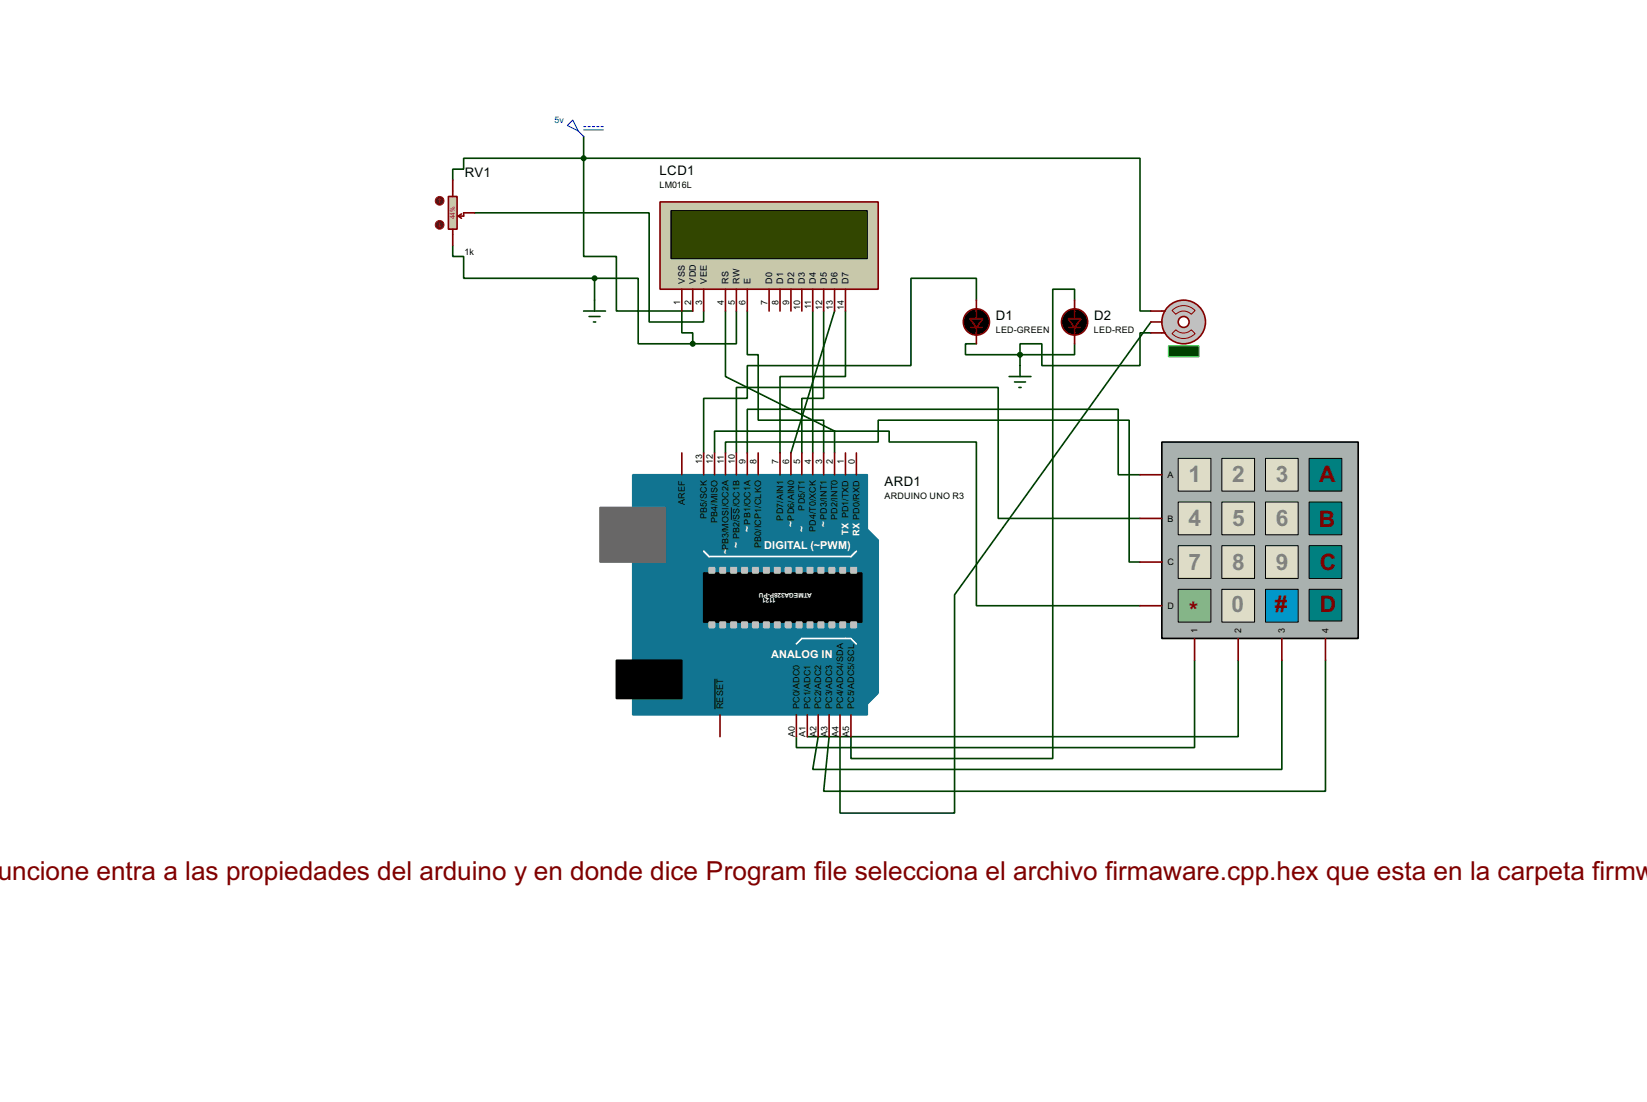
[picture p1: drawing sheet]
<svg xmlns="http://www.w3.org/2000/svg" width="383mm" height="256mm" viewBox="0 0 383 256" stroke-linecap="round" stroke-linejoin="round" font-family="sans-serif">
<g fill="none" stroke="#004000" stroke-width=".38">
<path d="M135.9 36.8h-28v2.6h-2.5v2.5M135.9 36.8v22.9h7.6v12.7h17.8M135.9 36.8h129.5v35.6h2.6M135.9 31.7v5.1M105.4 57.1v2.6h2.5v5.1h30.5M110.5 49.5h40.6v25.4h12.7v-2.5M138.4 64.8h10.2v15.2h12.7M138.4 64.8v5M158.7 72.4v5.1h2.6v2.5M168.9 72.4v15.2l25.4 12.7v5.1M171.4 72.4v7.6h-10.1M174 72.4v10.1h2.5v15.3h15.3v7.6"/>
<path d="M189.2 72.4v33M191.8 72.4v20.3h-5.1v12.7M194.3 72.4l-10.2 33M196.8 72.4v15.2h-15.2v17.8M227.3 69.8v-5h-15.2v20.3h-38.1v7.6h-10.2v12.7M250.2 69.8v-2.5h-5.1v109.2h-47v-5.1M268 74.9l-45.8 63.5v50.8h-26.6v-17.8M268 77.5h-2.6v7.6h-22.8v-5.1h-5.1v2.5M227.3 80h-2.5v2.5h12.7M237.5 82.5v2.6M250.2 80v2.5h-12.7M166.4 105.4v-5.1h40.6v2.6h20.3v38.1h38.1"/>
<path d="M168.9 105.4v-2.5h35.6v-5.1h58.4v33h2.5M171.4 105.4v-15.2h61v30.4h33M174 105.4v-10.2h86.3v15.3h5.1M278.1 153.7v20.3h-92.7v-2.6M288.3 153.7v17.7h-100.3M298.4 153.7v25.4h-109.2l1.3-7.7M308.6 153.7v30.4h-116.8l1.2-12.7"/>
</g>
<path d="M201.9 123.2l2.6 2.5v35.6l-2.6 2.5z" fill-rule="evenodd" fill="#117491" stroke="#117491" stroke-width=".38"/>
<path d="M147.3 110.5h54.6v55.9h-54.6z" fill="#117491" stroke="#117491" stroke-width=".38"/>
<path d="M139.7 118.1h15.2v12.7h-15.2z" fill="#686767" stroke="#686767" stroke-width=".38"/>
<path d="M163.8 133.3h36.9v11.5h-36.9zM143.5 153.7h15.2v8.9h-15.2z" fill="#000" stroke="#000" stroke-width=".38"/>
<path d="M163.8 128.3l1.3 1.2h33l1.3-1.2M185.4 149.9l1.3-1.3h11.4l1.3 1.3" fill="none" stroke="#fff" stroke-width=".38"/>
<g fill="#c0c0c0" stroke="#c0c0c0" stroke-width=".38">
<path d="M165.1 132.1h1.3v1.2h-1.3z"/>
<path d="M167.6 132.1h1.3v1.2h-1.3z"/>
<path d="M170.2 132.1h1.2v1.2h-1.2z"/>
<path d="M172.7 132.1h1.3v1.2h-1.3z"/>
<path d="M175.3 132.1h1.2v1.2h-1.2z"/>
<path d="M177.8 132.1h1.3v1.2h-1.3z"/>
<path d="M180.3 132.1h1.3v1.2h-1.3z"/>
<path d="M182.9 132.1h1.2v1.2h-1.2z"/>
<path d="M185.4 132.1h1.3v1.2h-1.3z"/>
<path d="M188 132.1h1.2v1.2h-1.2z"/>
<path d="M190.5 132.1h1.3v1.2h-1.3z"/>
<path d="M193 132.1h1.3v1.2h-1.3z"/>
<path d="M195.6 132.1h1.2v1.2h-1.2z"/>
<path d="M198.1 132.1h1.3v1.2h-1.3z"/>
<path d="M165.1 144.8h1.3v1.2h-1.3z"/>
<path d="M167.6 144.8h1.3v1.2h-1.3z"/>
<path d="M170.2 144.8h1.2v1.2h-1.2z"/>
<path d="M172.7 144.8h1.3v1.2h-1.3z"/>
<path d="M175.3 144.8h1.2v1.2h-1.2z"/>
<path d="M177.8 144.8h1.3v1.2h-1.3z"/>
<path d="M180.3 144.8h1.3v1.2h-1.3z"/>
<path d="M182.9 144.8h1.2v1.2h-1.2z"/>
<path d="M185.4 144.8h1.3v1.2h-1.3z"/>
<path d="M188 144.8h1.2v1.2h-1.2z"/>
<path d="M190.5 144.8h1.3v1.2h-1.3z"/>
<path d="M193 144.8h1.3v1.2h-1.3z"/>
<path d="M195.6 144.8h1.2v1.2h-1.2z"/>
<path d="M198.1 144.8h1.3v1.2h-1.3z"/>
</g>
<g fill="none" stroke="#800000" stroke-width=".38">
<path d="M158.7 105.4v5.1M163.8 105.4v5.1M166.4 105.4v5.1M168.9 105.4v5.1M171.4 105.4v5.1M174 105.4v5.1M176.5 105.4v5.1M181.6 105.4v5.1M184.1 105.4v5.1M186.7 105.4v5.1M189.2 105.4v5.1M191.8 105.4v5.1"/>
<path d="M194.3 105.4v5.1M196.8 105.4v5.1M199.4 105.4v5.1M167.6 166.4v5M185.4 166.4v5M188 166.4v5M190.5 166.4v5M193 166.4v5M195.6 166.4v5M198.1 166.4v5"/>
</g>
<path d="M170.3 118.1v2.9M166.5 157.9v7.2" fill="none" stroke="#000" stroke-width=".23"/>
<circle cx="275.6" cy="74.9" r="5.1" fill="#c0c0c0" stroke="#800000" stroke-width=".38"/>
<circle cx="275.6" cy="74.9" r="1.27" fill="#feffff" stroke="#800000" stroke-width=".38"/>
<path d="M270.5 72.4h.8M270.5 77.5h.8" fill="none" stroke="#800000" stroke-width=".38"/>
<path d="M272 80.5h7.1v2.6h-7.1z" fill="#004000" stroke="#0f0" stroke-width=".23"/>
<path d="M272.9 77.6l.9-.8a2.51 2.51 0 0 0 3.6 0l.9 .8a3.7 3.7 0 0 1-5.4 0zM272.9 72.3a3.7 3.7 0 0 1 5.4 0l-.9 .9a2.51 2.51 0 0 0-3.6 0z" fill="none" stroke="#800000" stroke-width=".23"/>
<path d="M268 74.9h2.5M268 72.4h2.5M268 77.5h2.5" fill="none" stroke="#800000" stroke-width=".38"/>
<path d="M153.7 47h50.8v20.3h-50.8z" fill="#c8c8aa" stroke="#800000" stroke-width=".38"/>
<path d="M156.2 49h45.7v11.2h-45.7z" fill="#324600" stroke="#000" stroke-width=".25"/>
<g fill="none" stroke="#800000" stroke-width=".38">
<path d="M158.7 67.3v5.1M161.3 67.3v5.1M163.8 67.3v5.1M168.9 67.3v5.1M171.4 67.3v5.1M174 67.3v5.1M179.1 67.3v5.1M181.6 67.3v5.1M184.1 67.3v5.1M186.7 67.3v5.1M189.2 67.3v5.1M191.8 67.3v5.1"/>
<path d="M194.3 67.3v5.1M196.8 67.3v5.1"/>
</g>
<path d="M135.9 72.4h5.1M137.2 73.7h2.5M138.2 74.9h.5M138.4 69.8v2.6" fill="none" stroke="#004000" stroke-width=".38"/>
<circle cx="161.3" cy="80" r=".51" fill="#004000" stroke="#004000" stroke-width=".38"/>
<path d="M132.1 29.2l1.2-1.3 1.3 2.6zM134.6 30.5l1.3 1.2M135.9 29.5h.5M135.9 30.2h4.6M136.9 29.5h.5M137.9 29.5h.5M138.9 29.5h.5M140 29.5h.5" fill="none" stroke="#0000c0" stroke-width=".23"/>
<path d="M104.4 45.7h2v7.6h-2z" fill="#c8c8aa" stroke="#800000" stroke-width=".38"/>
<path d="M105.4 41.9v3.8M105.4 53.3v3.8M106.7 50.3l.7 .5M107.4 49.8l-.7 .5M110.5 49.5h-2.6v.8h-1.2" fill="none" stroke="#800000" stroke-width=".38"/>
<circle cx="102.4" cy="46.7" r="1.02" fill="#400000" stroke="#f00" stroke-width=".23"/>
<path d="M102.4 46.2l-.3 .3M102.4 46.2l.2 .3M102.4 46.2v1" fill="none" stroke="#f00" stroke-width=".23"/>
<circle cx="102.4" cy="52.3" r="1.02" fill="#400000" stroke="#f00" stroke-width=".23"/>
<path d="M102.1 52.6l.3 .2M102.4 51.8v1M102.6 52.6l-.2 .2" fill="none" stroke="#f00" stroke-width=".23"/>
<g fill="#004000" stroke="#004000" stroke-width=".38">
<circle cx="138.4" cy="64.8" r=".51"/>
<circle cx="135.9" cy="36.8" r=".51"/>
<circle cx="237.5" cy="82.5" r=".51"/>
</g>
<g fill="#000" stroke="#800000" stroke-width=".38">
<path d="M225.8 74.2h3.1l-1.6 2zM248.7 74.2h3l-1.5 2z"/>
<circle cx="227.3" cy="74.9" r="3"/>
<circle cx="250.2" cy="74.9" r="3"/>
</g>
<path d="M226.1 76.2h2.5M227.3 69.8v4.4M227.3 76.2v3.8M248.9 76.2h2.6M250.2 69.8v4.4M250.2 76.2v3.8" fill="none" stroke="#800000" stroke-width=".38"/>
<path d="M234.9 87.6h5.1M236.2 88.9h2.6M237.2 90.2h.5M237.5 85.1v2.5" fill="none" stroke="#004000" stroke-width=".38"/>
<path d="M270.5 102.9h45.7v45.7h-45.7z" fill="#a9b1af" stroke="#000" stroke-width=".38"/>
<g fill="#dedcc7" stroke="#000" stroke-width=".23">
<path d="M274.3 106.7h7.6v7.6h-7.6z"/>
<path d="M284.5 106.7h7.6v7.6h-7.6z"/>
<path d="M294.6 106.7h7.7v7.6h-7.7z"/>
</g>
<path d="M304.8 106.7h7.6v7.6h-7.6z" fill="#008080" stroke="#000" stroke-width=".23"/>
<g fill="#dedcc7" stroke="#000" stroke-width=".23">
<path d="M274.3 116.8h7.6v7.7h-7.6z"/>
<path d="M284.5 116.8h7.6v7.7h-7.6z"/>
<path d="M294.6 116.8h7.7v7.7h-7.7z"/>
</g>
<path d="M304.8 116.8h7.6v7.7h-7.6z" fill="#008080" stroke="#000" stroke-width=".23"/>
<g fill="#dedcc7" stroke="#000" stroke-width=".23">
<path d="M274.3 127h7.6v7.6h-7.6z"/>
<path d="M284.5 127h7.6v7.6h-7.6z"/>
<path d="M294.6 127h7.7v7.6h-7.7z"/>
</g>
<path d="M294.6 137.2h7.7v7.6h-7.7z" fill="#0197c9" stroke="#000" stroke-width=".23"/>
<g fill="#008080" stroke="#000" stroke-width=".23">
<path d="M304.8 127h7.6v7.6h-7.6z"/>
<path d="M304.8 137.2h7.6v7.3h-7.6z"/>
</g>
<path d="M274.3 137.2h7.6v7.6h-7.6z" fill="#81b57d" stroke="#000" stroke-width=".23"/>
<path d="M284.5 137.2h7.6v7.6h-7.6z" fill="#dedcc7" stroke="#000" stroke-width=".23"/>
<path d="M265.4 110.5h5.1M265.4 120.6h5.1M265.4 130.8h5.1M265.4 141h5.1M278.1 148.6v5.1M288.3 148.6v5.1M298.4 148.6v5.1M308.6 148.6v5.1" fill="none" stroke="#800000" stroke-width=".38"/>
<text font-size="6.8" fill="#800000" x="-.6" y="204.9">uncione entra a las propiedades del arduino y en donde dice Program file selecciona el archivo firmaware.cpp.hex que esta en la carpeta firmw</text>
<g font-size="5.9" fill="#808080">
<text x="276.7" y="112.3">1</text>
<text x="286.9" y="112.3">2</text>
<text x="297.1" y="112.3">3</text>
<text x="276.7" y="122.4">4</text>
<text x="286.9" y="122.4">5</text>
<text x="297.1" y="122.4">6</text>
<text x="276.7" y="132.6">7</text>
<text x="286.9" y="132.6">8</text>
<text x="297.1" y="132.6">9</text>
<text x="286.8" y="142.4">0</text>
</g>
<g font-size="5.9" fill="#800000">
<text x="307.2" y="112.3">A</text>
<text x="307" y="122.7">B</text>
<text x="307.3" y="132.6">C</text>
<text x="276.9" y="143.8">*</text>
<text x="296.8" y="142.5">#</text>
<text x="307.3" y="142.5">D</text>
</g>
<g font-size="3.4">
<text x="108.2" y="41.1">RV1</text>
<text x="153.6" y="40.7">LCD1</text>
<text x="231.9" y="74.5">D1</text>
<text x="254.7" y="74.5">D2</text>
<text x="206" y="113.1">ARD1</text>
</g>
<g font-size="2.8" fill="#fff">
<text x="177.9" y="127.8">DIGITAL (~PWM)</text>
<text x="179.6" y="153.2">ANALOG IN</text>
</g>
<g font-size="2.6" fill="#fff">
<text x="174.8" y="123.8" transform="rotate(-90 174.8 123.8)">~</text>
<text x="184.9" y="122.6" transform="rotate(-90 184.9 122.6)">~</text>
<text x="187.5" y="123.8" transform="rotate(-90 187.5 123.8)">~</text>
<text x="192.5" y="122.6" transform="rotate(-90 192.5 122.6)">~</text>
<text x="169.7" y="128.9" transform="rotate(-90 169.7 128.9)">~</text>
<text x="172.2" y="127.6" transform="rotate(-90 172.2 127.6)">~</text>
</g>
<g font-size="2.4" fill="#fff">
<text x="197.6" y="124.6" transform="rotate(-90 197.6 124.6)">TX PD1/TXD</text>
<text x="200.1" y="124.6" transform="rotate(-90 200.1 124.6)">RX PD0/RXD</text>
</g>
<text font-size="2.3" fill="#0000c0" x="129.1" y="28.7">5v</text>
<g font-size="2.3">
<text x="153.5" y="43.6">LM016L</text>
<text x="108.2" y="59.3">1k</text>
<text x="158.4" y="71" transform="rotate(-90 158.4 71)">1</text>
<text x="159.5" y="66" transform="rotate(-90 159.5 66)">VSS</text>
<text x="160.9" y="71" transform="rotate(-90 160.9 71)">2</text>
<text x="162" y="66" transform="rotate(-90 162 66)">VDD</text>
<text x="163.4" y="71" transform="rotate(-90 163.4 71)">3</text>
<text x="164.5" y="66" transform="rotate(-90 164.5 66)">VEE</text>
<text x="168.5" y="71" transform="rotate(-90 168.5 71)">4</text>
<text x="169.6" y="66" transform="rotate(-90 169.6 66)">RS</text>
<text x="171.1" y="71" transform="rotate(-90 171.1 71)">5</text>
<text x="172.2" y="66" transform="rotate(-90 172.2 66)">RW</text>
<text x="173.6" y="71" transform="rotate(-90 173.6 71)">6</text>
<text x="174.7" y="66" transform="rotate(-90 174.7 66)">E</text>
<text x="178.7" y="71" transform="rotate(-90 178.7 71)">7</text>
<text x="179.8" y="66" transform="rotate(-90 179.8 66)">D0</text>
<text x="181.2" y="71" transform="rotate(-90 181.2 71)">8</text>
<text x="182.3" y="66" transform="rotate(-90 182.3 66)">D1</text>
<text x="183.8" y="71" transform="rotate(-90 183.8 71)">9</text>
<text x="184.9" y="66" transform="rotate(-90 184.9 66)">D2</text>
<text x="187.4" y="66" transform="rotate(-90 187.4 66)">D3</text>
<text x="188.8" y="72" transform="rotate(-90 188.8 72)">11</text>
<text x="189.9" y="66" transform="rotate(-90 189.9 66)">D4</text>
<text x="192.5" y="66" transform="rotate(-90 192.5 66)">D5</text>
<text x="195" y="66" transform="rotate(-90 195 66)">D6</text>
<text x="197.6" y="66" transform="rotate(-90 197.6 66)">D7</text>
<text x="186.3" y="72.1" transform="rotate(-90 186.3 72.1)">10</text>
<text x="191.4" y="72.1" transform="rotate(-90 191.4 72.1)">12</text>
<text x="193.9" y="72.1" transform="rotate(-90 193.9 72.1)">13</text>
<text x="196.5" y="72.1" transform="rotate(-90 196.5 72.1)">14</text>
<text x="231.9" y="77.4">LED-GREEN</text>
<text x="254.7" y="77.4">LED-RED</text>
<text x="163.4" y="108" transform="rotate(-90 163.4 108)">13</text>
<text x="166" y="107.9" transform="rotate(-90 166 107.9)">12</text>
<text x="168.5" y="107.9" transform="rotate(-90 168.5 107.9)">11</text>
<text x="171.1" y="108" transform="rotate(-90 171.1 108)">10</text>
<text x="173.6" y="108" transform="rotate(-90 173.6 108)">9</text>
<text x="176.1" y="108" transform="rotate(-90 176.1 108)">8</text>
<text x="181.2" y="108" transform="rotate(-90 181.2 108)">7</text>
<text x="183.8" y="108" transform="rotate(-90 183.8 108)">6</text>
<text x="186.3" y="108" transform="rotate(-90 186.3 108)">5</text>
<text x="188.8" y="108" transform="rotate(-90 188.8 108)">4</text>
<text x="191.4" y="108" transform="rotate(-90 191.4 108)">3</text>
<text x="193.9" y="108" transform="rotate(-90 193.9 108)">2</text>
<text x="196.5" y="108" transform="rotate(-90 196.5 108)">1</text>
<text x="199" y="108" transform="rotate(-90 199 108)">0</text>
<text x="271.8" y="111.2">A</text>
<text x="159.5" y="117.5" transform="rotate(-90 159.5 117.5)">AREF</text>
<text x="187.4" y="118.8" transform="rotate(-90 187.4 118.8)">PD5/T1</text>
<text x="205.9" y="116">ARDUINO UNO R3</text>
<text x="164.5" y="120.7" transform="rotate(-90 164.5 120.7)">PB5/SCK</text>
<text x="167.1" y="121.7" transform="rotate(-90 167.1 121.7)">PB4/MISO</text>
<text x="172.2" y="125.5" transform="rotate(-90 172.2 125.5)">PB2/SS/OC1B</text>
<text x="174.7" y="122.1" transform="rotate(-90 174.7 122.1)">PB1/OC1A</text>
<text x="182.3" y="121.2" transform="rotate(-90 182.3 121.2)">PD7/AIN1</text>
<text x="184.9" y="121.2" transform="rotate(-90 184.9 121.2)">PD6/AIN0</text>
<text x="189.9" y="123.8" transform="rotate(-90 189.9 123.8)">PD4/T0/XCK</text>
<text x="192.5" y="121" transform="rotate(-90 192.5 121)">PD3/INT1</text>
<text x="195" y="121" transform="rotate(-90 195 121)">PD2/INT0</text>
<text x="271.8" y="121.4">B</text>
<text x="169.6" y="128.1" transform="rotate(-90 169.6 128.1)">PB3/MOSI/OC2A</text>
<text x="177.2" y="127.5" transform="rotate(-90 177.2 127.5)">PB0/ICP1/CLKO</text>
<text x="271.8" y="131.5">C</text>
<text x="271.8" y="141.7">D</text>
<text x="278.8" y="147.3" transform="rotate(-90 278.8 147.3)">1</text>
<text x="289" y="147.3" transform="rotate(-90 289 147.3)">2</text>
<text x="299.2" y="147.3" transform="rotate(-90 299.2 147.3)">3</text>
<text x="309.3" y="147.3" transform="rotate(-90 309.3 147.3)">4</text>
<text x="168.4" y="165.1" transform="rotate(-90 168.4 165.1)">RESET</text>
<text x="186.1" y="165.1" transform="rotate(-90 186.1 165.1)">PC0/ADC0</text>
<text x="188.7" y="165.1" transform="rotate(-90 188.7 165.1)">PC1/ADC1</text>
<text x="191.2" y="165.1" transform="rotate(-90 191.2 165.1)">PC2/ADC2</text>
<text x="193.8" y="165.1" transform="rotate(-90 193.8 165.1)">PC3/ADC3</text>
<text x="196.3" y="165.1" transform="rotate(-90 196.3 165.1)">PC4/ADC4/SDA</text>
<text x="198.8" y="165.1" transform="rotate(-90 198.8 165.1)">PC5/ADC5/SCL</text>
<text x="185" y="171.5" transform="rotate(-90 185 171.5)">A0</text>
<text x="187.6" y="171.5" transform="rotate(-90 187.6 171.5)">A1</text>
<text x="190.1" y="171.5" transform="rotate(-90 190.1 171.5)">A2</text>
<text x="192.7" y="171.5" transform="rotate(-90 192.7 171.5)">A3</text>
<text x="195.2" y="171.5" transform="rotate(-90 195.2 171.5)">A4</text>
<text x="197.7" y="171.5" transform="rotate(-90 197.7 171.5)">A5</text>
</g>
<text font-size="2.3" fill="#008000" x="273" y="82.5">+88.8</text>
<text font-size="1.7" fill="#c00000" x="105.9" y="51" transform="rotate(-90 105.9 51)">44%</text>
<g font-size="1.7" fill="#fff">
<text x="189" y="137.9" transform="rotate(-180 189 137.9)">ATMEGA328P-PU</text>
<text x="180.6" y="139.2" transform="rotate(-180 180.6 139.2)">1121</text>
</g>
</svg>
